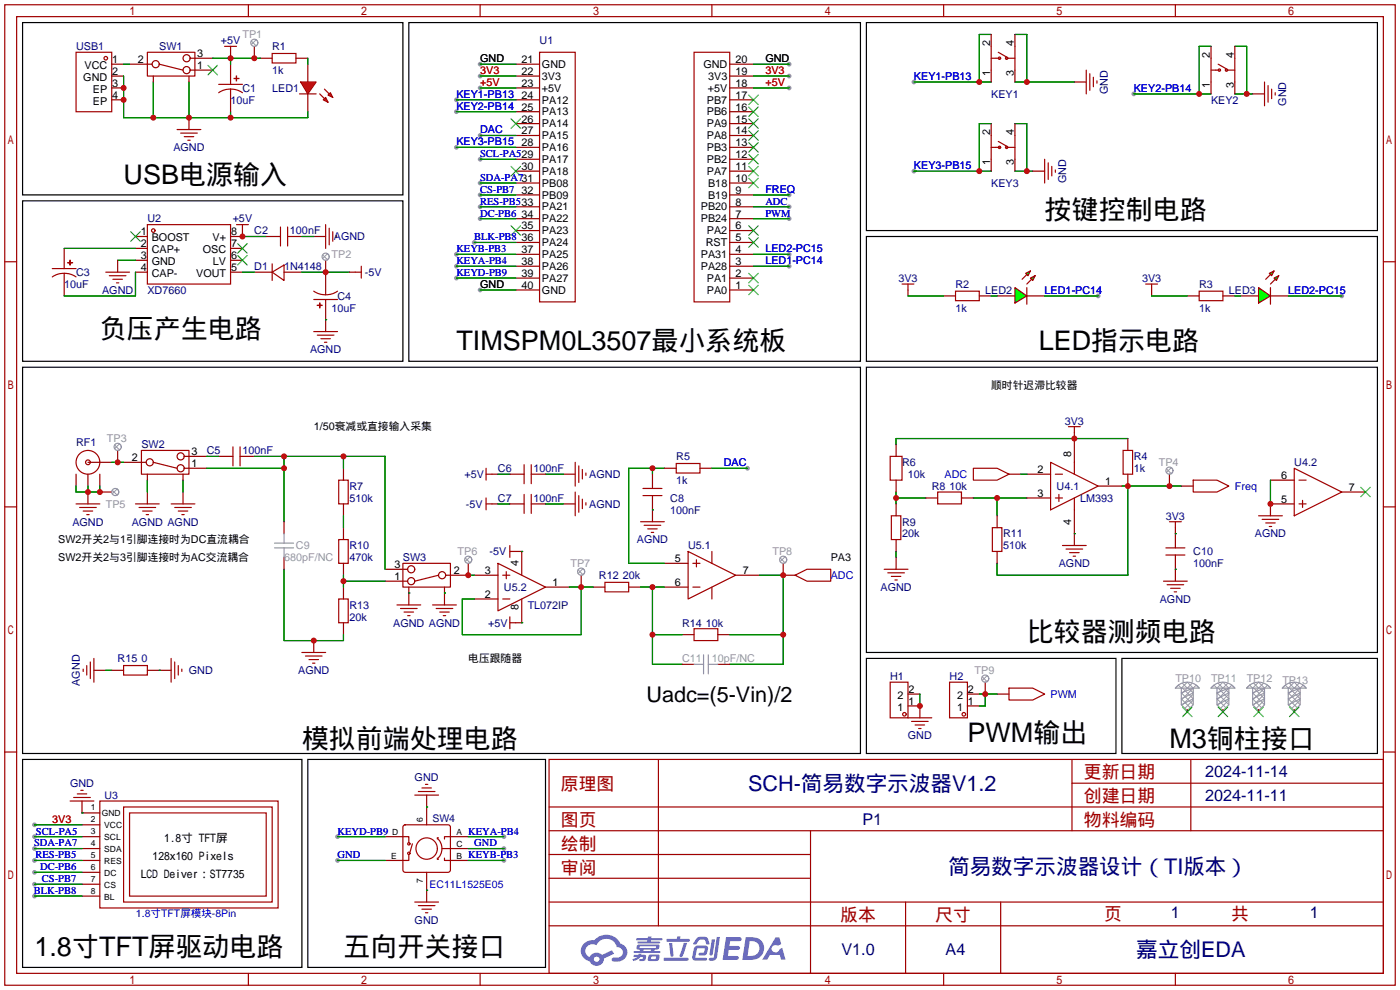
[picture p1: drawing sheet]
<svg xmlns="http://www.w3.org/2000/svg" width="299mm" height="212mm" viewBox="0 0 299 212" stroke-linecap="round" stroke-linejoin="round" font-family="sans-serif">
<g fill="#999">
<circle cx="7.4" cy="176.3" r=".51"/>
<circle cx="7.4" cy="178.8" r=".51"/>
<circle cx="7.4" cy="181.4" r=".51"/>
<circle cx="7.4" cy="183.9" r=".51"/>
<circle cx="7.4" cy="186.4" r=".51"/>
<circle cx="7.4" cy="189" r=".51"/>
<circle cx="7.4" cy="191.5" r=".51"/>
<circle cx="242.3" cy="20.1" r=".51"/>
<circle cx="72.1" cy="183.9" r=".51"/>
<circle cx="107.7" cy="181.4" r=".51"/>
<circle cx="107.7" cy="183.9" r=".51"/>
<circle cx="107.7" cy="178.8" r=".51"/>
<circle cx="72.1" cy="178.8" r=".51"/>
<circle cx="195.3" cy="36.6" r=".51"/>
<circle cx="195.3" cy="17.5" r=".51"/>
<circle cx="234.7" cy="63.2" r=".51"/>
<circle cx="286.8" cy="63.2" r=".51"/>
<circle cx="168.7" cy="13.7" r=".51"/>
<circle cx="102.6" cy="62" r=".51"/>
<circle cx="102.6" cy="13.7" r=".51"/>
<circle cx="168.7" cy="16.3" r=".51"/>
<circle cx="102.6" cy="16.3" r=".51"/>
<circle cx="102.6" cy="18.8" r=".51"/>
<circle cx="168.7" cy="18.8" r=".51"/>
<circle cx="102.6" cy="29" r=".51"/>
<circle cx="168.7" cy="46.7" r=".51"/>
<circle cx="168.7" cy="44.2" r=".51"/>
<circle cx="97.5" cy="31.5" r=".51"/>
<circle cx="101.3" cy="51.8" r=".51"/>
<circle cx="102.6" cy="46.7" r=".51"/>
<circle cx="102.6" cy="44.2" r=".51"/>
<circle cx="97.5" cy="23.9" r=".51"/>
<circle cx="97.5" cy="21.3" r=".51"/>
<circle cx="97.5" cy="56.9" r=".51"/>
<circle cx="97.5" cy="54.4" r=".51"/>
<circle cx="97.5" cy="59.4" r=".51"/>
<circle cx="168.7" cy="41.7" r=".51"/>
<circle cx="168.7" cy="54.4" r=".51"/>
<circle cx="168.7" cy="56.9" r=".51"/>
<circle cx="159.8" cy="100.1" r=".51"/>
<circle cx="102.6" cy="39.1" r=".51"/>
<circle cx="102.6" cy="34" r=".51"/>
<circle cx="102.6" cy="41.7" r=".51"/>
</g>
<g fill="none" stroke="#a10000" stroke-width=".25">
<path d="M1 1h297.2v209.6h-297.2zM3.6 3.6h292.1v204.4h-292.1zM53.1 1v2.6M102.6 1v2.6M152.1 1v2.6M201.7 1v2.6M251.2 1v2.6M1 55.9h2.6M295.7 55.9h2.5M1 108.3h2.6M295.7 108.3h2.5M1 160.7h2.6"/>
<path d="M117.3 162.3h178.4v45.7h-178.4zM117.3 177.5h178.4M117.3 172.5h178.4M140.7 162.3v35.6M173.2 177.5v30.5M229.1 162.3v15.2M229.1 167.4h66.6M254.5 162.3v15.2M295.7 160.7h2.5M117.3 182.6h55.9M117.3 197.9h178.4M117.3 192.8h178.4"/>
<path d="M117.3 187.7h55.9M193.5 192.8v15.2M213.9 192.8v15.2M53.1 208v2.6M102.6 208v2.6M152.1 208v2.6M201.7 208v2.6M251.2 208v2.6"/>
</g>
<g fill="#5487ff">
<path d="M155.2 200.3h2.6a.48 .48 0 0 1 .7 .4 .48 .48 0 0 1-.6 .4h-1.8l-.2 1.1h1.9a.43 .43 0 0 1 .4 .4 .43 .43 0 0 1-.5 .4h-1.9l-.2 1.3h1.7a.45 .45 0 0 1 .5 .2 .45 .45 0 0 1-.1 .6h-3.3z"/>
<path d="M165.7 200.3h.9l.4 1.5-.8 .3a.84 .84 0 0 0-1.2 .3 .84 .84 0 0 0 .4 1.1 .84 .84 0 0 0 1.1-.4l.1-.2 .6-.3 .7 2.5h-1l-.2-1h-2.1l-.6 1h-1.1z"/>
<path d="M152.1 200.8h.7l-.5 3.1a.36 .36 0 0 1-.3 .3 .36 .36 0 0 1-.4-.3z"/>
<path d="M153.2 200.2h.7l-.6 4.3a1.13 1.13 0 0 1-1.8 .6l.2-.4h.7l.2-.2z"/>
<path d="M148.9 200.6l.6-.4h1a.77 .77 0 0 1 .9 .5l.3 1-.2 .2h-.5l-.3-.9-.2-.2-1 .1-.7 1-.6-.1-.1-.2z"/>
<path d="M148.4 202.4l.6-.3h1.7a.81 .81 0 0 1 .7 .5 .81 .81 0 0 1-.2 .8 .81 .81 0 0 1-.9 .8h-.7a.32 .32 0 0 1-.3-.3 .32 .32 0 0 1 .4-.3h.7l.2-.9-1.6 .1-.4 1.8 2.2 .1a.32 .32 0 0 1 .3 .4 .32 .32 0 0 1-.4 .2h-2.2l-.5-.3-.1-.5z"/>
<path d="M141.9 204.7h5a.33 .33 0 0 1 .3 .3 .33 .33 0 0 1-.3 .3h-4.9l-.2-.1z"/>
<path d="M146.1 201.5h.8l-.7 2a.98 .98 0 0 1-.7 1.1l-.3-.3z"/>
<path d="M143 201.6h.7l.3 2.5a.34 .34 0 0 1-.3 .4 .34 .34 0 0 1-.4-.3z"/>
<path d="M142.5 200.7h2.1l.3-.6h.6l-.1 .6h1.7a.32 .32 0 0 1 .4 .3 .32 .32 0 0 1-.4 .3h-4.5l-.2-.2z"/>
<path d="M135.5 204.1h.9l.1-.3h.6v.3h.8a.82 .82 0 0 1-.5 1.3h-.8v-.4l.7-.1 .1-.3a.68 .68 0 0 0-1 .4l-1.1 .4-.1-.4 .9-.5h-.7z"/>
<path d="M136 200.5h2.4l.1-.3h.7v.3h2.2l.2 .3-.2 .2h-2.3v.2h1.8l.2 .3-.2 .1h-4.5l-.1-.4h2l.1-.2h-2.3l-.1-.2z"/>
<path d="M159.4 200.3l-.8 4.9h1.7a2.5 2.5 0 0 0 3-2.5 2.5 2.5 0 0 0-3.1-2.4zM160.3 201.1a1.61 1.61 0 0 1 2 1.5 1.61 1.61 0 0 1-1.8 1.7h-.7z"/>
<path d="M136.2 202a.55 .55 0 0 0-.2 .8 .55 .55 0 0 0 .7 .2l.1 .3h-1.3v.3l5.4 .1 .3-.2-.2-.2h-1.2l.2-.3a.7 .7 0 0 0 .8-.3 .7 .7 0 0 0 0-.8l-4.2-.1zM136.8 202.3l3.3-.1 .1 .1-.2 .3h-3.2zM137.5 203h1.7l-.2 .3h-1.4z"/>
<path d="M138.6 204.2a1.05 1.05 0 0 0 0 1.2 2.91 2.91 0 0 0 2.2-.2 .98 .98 0 0 0 0-1.2h-1.6zM139.2 204.5l.9-.1 .1 .4-.2 .2-.8-.1z"/>
<path d="M124.9 201.6a2.23 2.23 0 0 0-.7 2.3 2.23 2.23 0 0 0 1.8 1.6 1.58 1.58 0 0 0 1.8 .9 1.58 1.58 0 0 0 1.3-1.5l2.2-1.1-.5-.7-2.1 1a1.65 1.65 0 0 0-2.7 .4 1.45 1.45 0 0 1-.8-1.9 1.45 1.45 0 0 1 2-.7l.3 .1a2.3 2.3 0 0 1 2.3-1.3 2.3 2.3 0 0 1 2 1.7 1.12 1.12 0 0 1 1.3 1 1.12 1.12 0 0 1-1.1 1.2h-.7a.45 .45 0 0 0-.6 .4 .45 .45 0 0 0 .5 .5 2.21 2.21 0 0 0 2.2-.5 2.21 2.21 0 0 0 .5-2.3 2.13 2.13 0 0 0-1.3-1.1 3.3 3.3 0 0 0-5.6-.7l-1.1 .1zM127 205a.57 .57 0 0 1 1.1 0 .57 .57 0 0 1-1.1 0z"/>
</g>
<g fill="none" stroke="#a10000" stroke-width=".25">
<path d="M48 9.9h2.5M49.3 9.9v1.3M58.2 11.4h5v2.1h-5zM232.2 15v5.1M232.9 15.7v3.6M233.7 16.5v2M234.4 17.3v.5M270.3 17.5v5.1M271 18.3v3.5M271.8 19.1v2M272.5 19.8v.5M64 20.1h3.6"/>
<path d="M223.3 34v5.1M224 34.8v3.6M224.8 35.6v2M225.6 36.3v.5M16.3 107.7h5M17 108.5h3.6M17.8 109.2h2M18.5 110h.5M29 107.7h5M29.7 108.5h3.6M30.5 109.2h2M31.2 110h.5"/>
<path d="M36.6 107.7h5.1M37.3 108.5h3.6M38.1 109.2h2M38.9 110h.5M72.4 115.3h2v5.1h-2zM72.4 102.6h2v5.1h-2zM64.5 139.4h5.1M72.4 128h2v5.1h-2zM65.3 140.2h3.5M66 141h2.1M66.8 141.7h.5M21.3 171.2h38.1v22.9h-38.1z"/>
<path d="M26.4 172.5h31.8v20.3h-31.8zM27.7 173.7h29.2v17.8h-29.2z"/>
<circle cx="18.8" cy="98.8" r="2.54"/>
<circle cx="18.8" cy="98.8" r=".51"/>
</g>
<g fill="none" stroke="#870000" stroke-width=".25">
<path d="M49.3 11.2v1.2M55.6 12.4h2.6M63.2 12.4h2.6M65.8 13.7v3.8M229.6 17.5h2.6M65.8 20.1v3.8M220.7 36.6h2.6M267.7 20.1h2.6M18.8 98.8h5.1M16.3 101.3v2.6M18.8 101.3v2.6M18.8 105.2v2.5"/>
<path d="M21.3 101.3v2.6M31.5 105.2v2.5M39.1 105.2v2.5M73.4 100.1v2.5M73.4 107.7v2.5M73.4 112.8v2.5M67.1 136.9v2.5M73.4 120.4v2.5M73.4 125.5v2.5M73.4 133.1v2.5M17.5 173.7h3.8M17.5 176.3h3.8"/>
<path d="M17.5 178.8h3.8M17.5 181.4h3.8M17.5 183.9h3.8M17.5 186.4h3.8M17.5 189h3.8M17.5 191.5h3.8"/>
</g>
<path d="M4.8 162.3h59.7v44.5h-59.7zM65.8 162.3h50.8v44.5h-50.8z" fill="none" stroke="#000" stroke-width=".25"/>
<g fill="none" stroke="#008700" stroke-width=".25">
<path d="M216.9 17.5h12.7M216.9 7.4h2.6v10.1M258.8 9.9h-2.5v10.2M263.9 9.9h2.5v10.2M216.9 26.4h2.6v10.2M216.9 36.6h3.8M242.3 20.1h16.5M263.9 20.1h3.8M16.3 103.9v1.3h5v-1.3M18.8 103.9v1.3M31.5 102.6v2.6M39.1 102.6v2.6"/>
<path d="M73.4 110.2v2.6M60.7 121.7v15.2h12.7v-1.3M7.4 176.3h10.1M7.4 178.8h10.1M7.4 181.4h10.1M7.4 183.9h10.1M7.4 186.4h10.1M7.4 189h10.1M7.4 191.5h10.1"/>
</g>
<g fill="#f00" stroke="#a10000" stroke-width=".25">
<path d="M64.3 17.5h3.3l-1.8 2.6z"/>
<path d="M70.1 20.3l.5-.5 .5 1z"/>
<path d="M69.1 21.3l.5-.5 .5 1z"/>
</g>
<g fill="none" stroke="#a10000" stroke-width=".25">
<path d="M69.3 19.1l1.1 1M68.3 20.1l1 1M219.5 61.5v3.5M202.9 145.8h3.9v7.6h-3.9z"/>
<circle cx="206" cy="152.7" r=".38"/>
</g>
<path d="M65.8 12.4v1.3" fill="none" stroke="#008700" stroke-width=".25"/>
<path d="M213.1 63.2h3.8M219.5 63.2h3.8M206.8 150.9h2.5M206.8 148.3h2.5" fill="none" stroke="#870000" stroke-width=".25"/>
<g fill="#0f0" stroke="#a10000" stroke-width=".25">
<path d="M216.9 61.5l2.6 1.7-2.6 1.6z"/>
<path d="M219.2 58.4l1-.5-.5 1z"/>
<path d="M220.2 59.4l1-.5-.5 1z"/>
</g>
<g fill="none" stroke="#a10000" stroke-width=".25">
<path d="M16.3 11.2h7.6v12.7h-7.6zM31.5 11.2h10.2v5.1h-10.2zM34 13.7l5.1 1.3M46.7 19.8a4.6 4.6 0 0 1 5.1 0M46.7 18h5.1M50 16.8h1.1zM50.5 16.3v1zM37.8 27.7h5.1M38.6 28.4h3.6M39.4 29.2h2M40.1 30h.5M11.2 59.2a4.6 4.6 0 0 1 5.1 0"/>
<path d="M11.2 57.4h5.1M14.5 56.1l1 .1zM15 55.6v1zM22.6 58.2h5.1M23.4 58.9h3.5M24.1 59.7h2.1M31.5 48h17.8v12.7h-17.8zM50.5 48h2.6M51.8 48v1.3M58.2 58.2l2.5-1.6v3.3zM58.2 56.4v3.5M59.9 48.5v4.1"/>
<path d="M61.5 48.5v4.1M69.6 48v5.1M70.4 48.8v3.5M71.1 49.5v2.1M71.9 50.3v.5M75.9 58.2h1.3M77.2 56.9v2.5M219.5 58.7l-1.1 1M220.5 59.7l-1 1M24.9 60.5h.5M67.1 62.2a4.6 4.6 0 0 0 5 0M67.1 64h5"/>
<path d="M67.1 70.9h5M67.8 65.3h1zM67.8 71.6h3.6M68.3 64.8l.1 1zM68.6 72.4h2M69.3 73.2h.5M204.2 62.2h5.1v2.1h-5.1zM271.5 61.5v3.5M30.2 96.3h10.2v5h-10.2zM32.8 98.8l5 1.3M49.8 95.5v4.1M51.3 95.5v4.1"/>
<path d="M112 99.3v4.1M113.5 99.3v4.1M122.9 98.8v5.1M123.7 99.6v3.5M224.5 98.8l10.2 5.1-10.2 5.1zM229.6 98.8v2.5M240 96.3h2.1v5h-2.1zM103.9 101.3h1.3M103.9 107.7h1.3M103.9 100.1v2.5M103.9 106.4v2.6M109 116.6v2.5"/>
<path d="M109 117.9h1.2M112 105.7v4M113.5 105.7v4M122.9 105.2v5M123.7 105.9v3.6M124.5 100.3v2.1M124.5 106.7v2M125.2 101.1v.5M125.2 107.4v.5M147.1 117.9l10.1 5-10.1 5.1zM148.8 119.6v1.6M152.1 117.9v2.5"/>
<path d="M200.4 105.2h5.1v2.5h-5.1zM208 100.1h5.1l2.5 1.2-2.5 1.3h-5.1zM225.6 101.3h1.5M225.6 106.4h1.5M226.3 105.7v1.5M227.1 116.6h5.1M227.8 117.3h3.6M228.6 118.1h2M229.4 118.9h.5M229.6 106.4v2.6M249.2 117.1h4M249.2 118.6h4"/>
<path d="M255 102.6h5.1l2.5 1.3-2.5 1.3h-5.1zM276.6 100.1l10.2 5.1-10.2 5zM277.6 102.6h1.5M277.6 107.7h1.5M278.4 106.9v1.6M106.4 120.4l10.2 5.1-10.2 5.1zM107.4 128h1.6M107.4 122.9h1.6M108.2 122.2v1.5M109 131.8v2.6M109 133.1h1.2M129.3 124.5h5.1v2h-5.1z"/>
<path d="M148.1 125.5h1.5M148.1 120.4h1.5M148.3 134.4h5.1v2.5h-5.1zM152.1 125.5v2.5M169.9 122.9l2.6-1.2h5v2.5h-5zM189 121.7h5.1M189.7 122.4h3.6M190.5 123.2h2M191.3 124h.5M248.7 124.2h5M249.4 125h3.6M250.2 125.7h2"/>
<path d="M251 126.5h.5M215.6 147.1h5.1l2.6 1.2-2.6 1.3h-5.1zM86.1 178.8h1.3v1.3M86.2 176.5l.4-.2h9.4l.3 .5-.1 9.4-.4 .2h-9.4l-.3-.5zM93.6 179.3a2.98 2.98 0 0 1 0 4.1M93.7 179.1h-.2v.2M96.3 178.8h-1.3v.5M87.4 182.6v1.3h-1.3M88.1 180.3l-.5 1.8M93.5 183.4v.2h.2M94.5 181.4h1.8M95 183.4v.5h1.3"/>
<circle cx="22.6" cy="12.4" r=".38"/>
<circle cx="32.8" cy="49.3" r=".38"/>
<circle cx="87.4" cy="180.3" r=".25"/>
<circle cx="87.4" cy="182.4" r=".25"/>
<circle cx="91.2" cy="181.4" r="2.29"/>
</g>
<g fill="none" stroke="#870000" stroke-width=".25">
<path d="M23.9 13.7h2.5M23.9 16.3h2.5M23.9 18.8h2.5M27.7 13.7h4.8M32.8 16.3v1.2M40.4 16.3v1.2M40.6 15h4.9M40.6 12.4h4.9M49.3 13.7v4.3M49.3 19.1v4.8M23.9 21.3h2.5M40.4 25.1v2.6"/>
<path d="M13.7 53.1v4.3M13.7 58.4v4.8M25.1 55.6v2.6M29 50.5h2.5M29 53.1h2.5M29 55.6h2.5M29 58.2h2.5M49.3 53.1h2.5M49.3 55.6h2.5M49.3 58.2h2.5M51.8 49.3v1.2h-2.5M54.4 58.2h3.8"/>
<path d="M56.9 50.5h3M60.7 58.2h3.8M61.5 50.5h3M67.1 50.5h2.5M69.6 58.2v4.8M74.7 58.2h1.2M69.6 64v6.9M201.7 63.2h2.5M209.3 63.2h2.5M265.2 63.2h3.8M271.5 63.2h3.8M26.4 98.8h4.8"/>
<path d="M39.4 97.5h4.8M46.7 97.5h3.1M51.3 97.5h3.1M229.6 93.7v5.1M241 93.7v2.6M31.5 101.3v1.3M39.1 101.3v1.3M39.4 100.1h4.8M105.2 101.3h1.2M105.2 107.7h1.2M109 101.3h3M109 107.7h3"/>
<path d="M110.2 117.9h1.3v5M113.5 101.3h3.1M113.5 107.7h3.1M120.4 101.3h2.5M120.4 107.7h2.5M191.5 119.1v2.6M197.9 106.4h2.5M205.5 106.4h2.5M215.6 101.3h2.6M219.5 106.4h5M219.5 101.3h5M229.6 109v7.6"/>
<path d="M234.7 103.9h5.1M241 101.3v2.6M251.2 114v3.1M251.2 118.6v5.6M252.5 103.9h2.5M271.5 107.7h5.1M271.5 102.6h5.1M286.8 105.2h5M101.3 128h5.1M101.3 122.9h5.1M111.5 128v5.1h-1.3M116.6 125.5h5.1"/>
<path d="M126.7 125.5h2.6M134.4 125.5h2.5M142 125.5h5.1M142 120.4h5.1M145.8 135.6h2.5M153.4 135.6h2.6M157.2 122.9h5.1M167.4 122.9h2.5M213.1 148.3h2.5M82.3 178.8h3.8M91.2 172.5v3.8M96.3 178.8h3.8"/>
<path d="M82.3 183.9h3.8M91.2 186.4v3.8M96.3 183.9h3.8M96.3 181.4h3.8"/>
<circle cx="33.3" cy="13.7" r=".76"/>
<circle cx="39.9" cy="12.4" r=".76"/>
<circle cx="39.9" cy="15" r=".76"/>
<circle cx="32" cy="98.8" r=".76"/>
<circle cx="38.6" cy="97.5" r=".76"/>
<circle cx="38.6" cy="100.1" r=".76"/>
</g>
<g fill="none" stroke="#008700" stroke-width=".25">
<path d="M26.4 16.3v8.8h39.4v-1.2M26.4 13.7h1.3M32.8 17.5v7.6M40.4 17.5v7.6M45.5 12.4h10.1M49.3 12.4v1.3M49.3 23.9v1.2M13.7 53.1h15.3M25.1 55.6h3.9M29 58.2v5h-15.3M51.8 58.2h2.6M51.8 50.5h5.1"/>
<path d="M64.5 58.2h10.2M64.5 50.5h2.6M69.6 68.3h.1M211.8 63.2h1.3M44.2 97.5h2.5M241 93.7h-49.5v1.3M106.4 101.3h2.6M106.4 107.7h2.6M111.5 117.9h.1M116.6 101.3h3.8M116.6 107.7h3.8M191.5 106.4h6.4"/>
<path d="M191.5 105.2v2.5M191.5 117.9v1.2M208 106.4h11.5M213.1 106.4v3.8M218.2 101.3h1.3M229.6 114h.1M239.8 103.9h12.7M241 103.9v19h-27.9v-2.5M271.5 102.6v5.1M111.5 133.1h.1M136.9 125.5h5.1M139.4 125.5v16.5h6.4"/>
<path d="M139.4 135.6h6.4M156 135.6h11.4M162.3 122.9h5.1v19.1h-11.4M251.2 121.7h.1M209.3 148.3h3.8M210.6 148.3v2.6h-1.3M72.1 178.8h10.2M100.1 178.8h7.6M72.1 183.9h10.2M100.1 183.9h7.6M100.1 181.4h7.6"/>
</g>
<path d="M4.8 4.8h81.3v36.9h-81.3zM87.4 4.8h96.5v72.4h-96.5zM185.2 4.8h109.2v44.5h-109.2zM4.8 42.9h81.3v34.3h-81.3zM4.8 78.5h179.1v82.5h-179.1zM185.2 78.5h109.2v60.9h-109.2zM185.2 140.7h53.3v20.3h-53.3zM239.8 140.7h54.6v20.3h-54.6z" fill="none" stroke="#000" stroke-width=".25"/>
<path d="M44.4 14l2.1 2M46.5 14l-2.1 2M27.9 49.5l2.1 2.1M30 49.5l-2.1 2.1M50.8 54.6l2 2M50.8 52.1l2 2M52.8 54.6l-2 2M52.8 52.1l-2 2M290.8 104.1l2.1 2.1M292.9 104.1l-2.1 2.1" fill="none" stroke="#3c3" stroke-width=".25"/>
<g fill="#0f0" stroke="#a10000" stroke-width=".25">
<path d="M269 61.5l2.5 1.7-2.5 1.6z"/>
<path d="M271.3 58.4l1-.5-.5 1z"/>
<path d="M272.3 59.4l1-.5-.5 1z"/>
</g>
<g fill="none" stroke="#a10000" stroke-width=".25">
<path d="M115.3 11.2h7.6v53.3h-7.6zM148.3 11.2h7.7v53.3h-7.7zM211.8 9.9v5.1M211.8 12.4h1.8M213.4 11.2l1.7 1M215.1 12.4h1.8M216.9 9.9v5.1M258.8 12.4v5.1M258.8 15h1.8M260.3 13.7l1.8 1M262.1 15h1.8M263.9 12.4v5.1"/>
<path d="M211.8 29v5M211.8 31.5h1.8M213.4 30.2l1.7 1M215.1 31.5h1.8M216.9 29v5M271.5 58.7l-1 1M272.5 59.7l-1 1M192.8 60.7h2.5M194.1 60.7v1.3M244.9 60.7h2.5M246.1 60.7v1.3M256.3 62.2h5.1v2.1h-5.1z"/>
<path d="M144.5 99.1h5.1v2h-5.1zM190.2 97.5h2.6v5.1h-2.6zM228.3 91.2h2.6M229.6 91.2v1.3M136.9 111.5h5.1M137.4 104.4h4.1M137.4 105.9h4.1M137.7 112.3h3.5M138.4 113h2.1M139.2 113.8h.5M190.5 110.2h2v5.1h-2zM212.1 112.8h2v5.1h-2z"/>
<path d="M249.9 111.5h2.6M251.2 111.5v1.3M269 110.2h5.1M269.7 111h3.6M270.5 111.8h2M271.3 112.5h.5M84.8 129.3h5.1M85.6 130h3.6M86.1 120.4h10.2v5.1h-10.2zM86.4 130.8h2M87.1 131.6h.5M92.5 129.3h5"/>
<path d="M93.2 130h3.6M93.7 122.9l-5.1 1.3M94 130.8h2M94.7 131.6h.5M17.8 143v.5M18.5 142.2v2.1M19.3 141.5v3.5M20.1 140.7v5.1M26.4 142.2h5.1v2.1h-5.1zM36.6 140.7v5.1M37.3 141.5v3.5M38.1 142.2v2.1"/>
<path d="M38.9 143v.5M190.2 145.8h3.9v7.6h-3.9zM194.1 153.4h5M194.8 154.2h3.6M195.6 154.9h2M196.3 155.7h.5M15 171.2h5.1M15.7 170.4h3.6M16.5 169.7h2M17.3 168.9h.5M88.6 169.9h5.1M89.4 169.2h3.6"/>
<path d="M90.2 168.4h2M90.9 167.6h.5M88.6 192.8h5.1M89.4 193.5h3.6M90.2 194.3h2M90.9 195.1h.5"/>
<circle cx="213.6" cy="12.4" r=".25"/>
<circle cx="215.1" cy="12.4" r=".25"/>
<circle cx="260.6" cy="15" r=".25"/>
<circle cx="262.1" cy="15" r=".25"/>
<circle cx="213.6" cy="31.5" r=".25"/>
<circle cx="215.1" cy="31.5" r=".25"/>
<circle cx="193.3" cy="152.7" r=".38"/>
</g>
<g fill="none" stroke="#870000" stroke-width=".25">
<path d="M54.4 9.9v2.5M110.2 18.8h5.1M110.2 16.3h5.1M110.2 13.7h5.1M156 18.8h5M156 16.3h5M156 13.7h5M211.8 7.4v2.5M211.8 15v2.5M216.9 7.4v2.5M216.9 15v2.5M258.8 9.9v2.5"/>
<path d="M258.8 17.5v2.6M263.9 9.9v2.5M263.9 17.5v2.6M110.2 39.1h5.1M110.2 36.6h5.1M110.2 34h5.1M110.2 31.5h5.1M110.2 29h5.1M110.2 26.4h5.1M110.2 23.9h5.1M110.2 21.3h5.1M156 39.1h5"/>
<path d="M156 36.6h5M156 34h5M156 31.5h5M156 29h5M156 26.4h5M156 23.9h5M156 21.3h5M211.8 26.4v2.6M211.8 34v2.6M216.9 26.4v2.6M216.9 34v2.6M69.6 55.6v2.6"/>
<path d="M110.2 59.4h5.1M110.2 56.9h5.1M110.2 54.4h5.1M110.2 51.8h5.1M110.2 49.3h5.1M110.2 46.7h5.1M110.2 44.2h5.1M110.2 41.7h5.1M156 59.4h5M156 56.9h5M156 54.4h5M156 51.8h5"/>
<path d="M156 49.3h5M156 46.7h5M156 44.2h5M156 41.7h5M110.2 62h5.1M156 62h5M194.1 62v1.2M246.1 62v1.2M253.7 63.2h2.6M261.4 63.2h2.5M25.1 96.3v2.5M191.5 95v2.5"/>
<path d="M229.6 92.5v1.2M21.3 105.2h2.6M60.7 111.5v2.5M60.7 119.1v2.6M139.4 101.3v3.1M139.4 105.9v5.6M142 100.1h2.5M149.6 100.1h2.5M191.5 102.6v2.6M191.5 107.7v2.5M191.5 115.3v2.6M213.1 110.2v2.6"/>
<path d="M213.1 117.9v2.5M249.9 101.3v2.6M251.2 112.8v1.2M271.5 107.7v2.5M82.3 124.2h4.8M82.3 121.7h4.8M87.4 125.5v3.8M95 125.5v3.8M100.1 120.4v2.5h-4.9M124.2 122.9v2.6M167.4 120.4v2.5M20.1 143.3h2.5"/>
<path d="M23.9 143.3h2.5M31.5 143.3h5.1M145.8 142h2.5M153.4 142h2.6M194.1 150.9h2.5v2.5M194.1 148.3h2.5M210.6 145.8v2.5M253.7 151.6v.5M261.4 151.6v.5M269 151.6v.5M276.6 151.6v.5M17.5 171.2v2.5"/>
<path d="M91.2 169.9v2.6M91.2 190.2v2.6"/>
<circle cx="87.9" cy="121.7" r=".76"/>
<circle cx="87.9" cy="124.2" r=".76"/>
<circle cx="94.5" cy="122.9" r=".76"/>
</g>
<g fill="none" stroke="#008700" stroke-width=".25">
<path d="M102.6 13.7h7.6M102.6 16.3h7.6M102.6 18.8h7.6M161 13.7h7.7M161 16.3h7.7M161 18.8h7.7M195.3 17.5h16.5M211.8 7.4h-2.5v10.1M97.5 31.5h12.7M97.5 23.9h12.7M97.5 21.3h12.7M102.6 29h7.6"/>
<path d="M102.6 39.1h7.6M102.6 34h7.6M195.3 36.6h16.5M211.8 26.4h-2.5v10.2M97.5 56.9h12.7M97.5 54.4h12.7M97.5 59.4h12.7M101.3 51.8h8.9M102.6 46.7h7.6M102.6 44.2h7.6M102.6 41.7h7.6M161 46.7h7.7"/>
<path d="M161 44.2h7.7M161 56.9h7.7M161 54.4h7.7M161 41.7h7.7M102.6 62h7.6M194.1 63.2h7.6M223.3 63.2h11.4M246.1 63.2h7.6M263.9 63.2h1.3M275.3 63.2h11.5M23.9 98.8h2.5M54.4 97.5h27.9v24.2"/>
<path d="M60.7 97.5v14M73.4 97.5v2.6M44.2 100.1h16.5M139.4 109h.1M139.4 100.1v1.2M142 100.1h-7.6v20.3h7.6M152.1 100.1h7.7M251.2 114h.1M73.4 122.9v2.6M73.4 124.2h8.9M87.4 126.7h.1M95 126.7h.1"/>
<path d="M100.1 122.9h1.2M121.7 125.5h5M124.2 125.5v10.1h-25.4v-7.6h2.5M22.6 143.3h1.3M34 143.3h.1M196.6 148.3v2.6M17.5 173.7h.1M91.2 172.5h.1M91.2 190.2h.1"/>
</g>
<path d="M185.2 50.5h109.2v26.7h-109.2z" fill="none" stroke="#000" stroke-width=".25"/>
<g fill="none" stroke="#3c3" stroke-width=".25">
<path d="M109.2 35.6l2.1 2M109.2 25.4l2.1 2M111.3 35.6l-2.1 2M111.3 25.4l-2.1 2M160 20.3l2.1 2.1M160 22.9l2.1 2M160 25.4l2.1 2M160 27.9l2.1 2.1M160 30.5l2.1 2M160 33l2.1 2.1M160 35.6l2.1 2M160 38.1l2.1 2"/>
<path d="M162.1 20.3l-2.1 2.1M162.1 22.9l-2.1 2M162.1 25.4l-2.1 2M162.1 27.9l-2.1 2.1M162.1 30.5l-2.1 2M162.1 33l-2.1 2.1M162.1 35.6l-2.1 2M162.1 38.1l-2.1 2M109.2 48.3l2.1 2M111.3 48.3l-2.1 2M160 48.3l2.1 2M160 50.8l2.1 2"/>
<path d="M160 58.4l2.1 2.1M162.1 48.3l-2.1 2M162.1 50.8l-2.1 2M162.1 58.4l-2.1 2.1M160 61l2.1 2M162.1 61l-2.1 2M252.7 151.1l2.1 2.1M254.8 151.1l-2.1 2.1M260.3 151.1l2.1 2.1M262.4 151.1l-2.1 2.1M268 151.1l2 2.1M270 151.1l-2 2.1"/>
<path d="M275.6 151.1l2 2.1M277.6 151.1l-2 2.1"/>
</g>
<g fill="none" stroke="#999" stroke-width=".21">
<path d="M53.7 8.7l1.1 1.1M54.7 8.5l.3 .3M54.8 8.5l-1.1 1M55 9.5l-.3 .3M68.9 54.5l1.1 1M69.9 54.2l.4 .3M70 54.2l-1.1 1.1M70.3 55.2l-.4 .4M24.5 95.1l1 1.1M25.5 94.8l.3 .4M25.5 94.9l-1 1M25.8 95.8l-.3 .4"/>
<path d="M250.3 99.9l.3 .4M250.3 99.9l-1 1.1M24 104.8l1 1M25 104.5l.3 .3M25 104.5l-1 1.1M25.3 105.5l-.3 .3M99.4 119.2l1.1 1.1M100.4 118.9l.4 .4M100.5 119l-1.1 1M100.8 120l-.4 .3M166.7 119.2l1.1 1.1M167.7 118.9l.4 .4"/>
<path d="M167.8 119l-1.1 1M168.1 120l-.4 .3M249.3 100.2l1 1M250.6 100.9l-.3 .4M123.6 121.8l1 1M124.5 121.5l.4 .3M124.6 121.5l-1 1.1M124.9 122.5l-.4 .4M209.9 144.6l1.1 1.1M210.9 144.3l.4 .4M211 144.4l-1.1 1M211.3 145.4l-.4 .3"/>
<path d="M251.2 147.1l.6-.7 .7 .7 1.2-1.3 1.3 1.3M252.5 149.4l1.9 1.9M252.5 148.1l2.5 2.5M252.7 146l1 1.1M252.7 147.1l2.3 2.3M254 147.1l1 1M254.8 146l-2.3 2.3M255 148.3l-2.4 2.4M255 149.6l-1.8 1.8M256.3 147.1l-.6-.7-3.2 3.2M258.8 147.1l.7-.7 .6 .7 1.3-1.3 1.2 1.3M260.1 149.4l1.9 1.9"/>
<path d="M260.1 148.1l2.5 2.5M260.3 146l1.1 1.1M260.3 147.1l2.3 2.3M261.6 147.1l1 1M262.4 146l-2.3 2.3M262.6 148.3l-2.4 2.4M262.6 149.6l-1.7 1.8M263.9 147.1l-.6-.7-3.2 3.2M266.4 147.1l.7-.7 .6 .7 1.3-1.3 1.3 1.3M267.7 149.4l1.9 1.9M267.7 148.1l2.6 2.5M267.9 146l1.1 1.1"/>
<path d="M268 147.1l2.3 2.3M269.2 147.1l1.1 1M270.1 146l-2.4 2.3M270.3 148.3l-2.5 2.4M270.3 149.6l-1.8 1.8M271.5 147.1l-.6-.7-3.2 3.2M274.1 147.1l.6-.7 .6 .7 1.3-1.3 1.3 1.3M275.3 149.4l1.9 1.9M275.3 148.1l2.6 2.5M275.5 146l1.1 1.1M275.6 147.1l2.3 2.3M276.9 147.1l1 1"/>
<path d="M277.7 146l-2.4 2.3M277.9 148.3l-2.4 2.4M277.9 149.6l-1.8 1.8M279.1 147.1l-.6-.7-3.2 3.2"/>
</g>
<g fill="none" stroke="#999" stroke-width=".25">
<path d="M58.7 117.1h4M58.7 116.1h4M60.7 114v2.1M60.7 117.1v2M150.4 140v4M151.4 140v4M148.3 142h2.1M151.4 142h2M251.6 146.6a3.2 3.2 0 0 1 4.7 .5h-5.1zM252.5 147.1v3.5l1.2 1.3 1.3-1.3v-3.5l-2.5 1M255 148.1l-2.5 1.3M255 149.4l-2.5 1.2"/>
<path d="M259.3 146.6a3.2 3.2 0 0 1 4.6 .5h-5.1zM260.1 147.1v3.5l1.3 1.3 1.2-1.3v-3.5l-2.5 1M262.6 148.1l-2.5 1.3M262.6 149.4l-2.5 1.2M266.9 146.6a3.2 3.2 0 0 1 4.6 .5h-5.1zM267.7 147.1v3.5l1.3 1.3 1.3-1.3v-3.5l-2.6 1M270.3 148.1l-2.6 1.3M270.3 149.4l-2.6 1.2M274.5 146.6a3.2 3.2 0 0 1 4.6 .5h-5zM275.3 147.1v3.5l1.3 1.3 1.3-1.3v-3.5l-2.6 1M277.9 148.1l-2.6 1.3M277.9 149.4l-2.6 1.2"/>
<circle cx="54.4" cy="9.1" r=".76"/>
<circle cx="69.6" cy="54.9" r=".76"/>
<circle cx="25.1" cy="95.5" r=".76"/>
<circle cx="24.6" cy="105.2" r=".76"/>
<circle cx="100.1" cy="119.6" r=".76"/>
<circle cx="167.4" cy="119.6" r=".76"/>
<circle cx="249.9" cy="100.6" r=".76"/>
<circle cx="124.2" cy="122.2" r=".76"/>
<circle cx="210.6" cy="145" r=".76"/>
</g>
<g fill="#c00">
<circle cx="18.8" cy="105.2" r=".63"/>
<circle cx="21.3" cy="105.2" r=".63"/>
<circle cx="67.1" cy="136.9" r=".63"/>
<circle cx="219.5" cy="17.5" r=".63"/>
<circle cx="266.4" cy="20.1" r=".63"/>
<circle cx="256.3" cy="20.1" r=".63"/>
<circle cx="219.5" cy="36.6" r=".63"/>
<circle cx="241" cy="103.9" r=".63"/>
<circle cx="249.9" cy="103.9" r=".63"/>
<circle cx="213.1" cy="106.4" r=".63"/>
<circle cx="191.5" cy="106.4" r=".63"/>
<circle cx="229.6" cy="93.7" r=".63"/>
<circle cx="26.4" cy="18.8" r=".63"/>
<circle cx="26.4" cy="21.3" r=".63"/>
<circle cx="32.8" cy="25.1" r=".63"/>
<circle cx="40.4" cy="25.1" r=".63"/>
<circle cx="49.3" cy="25.1" r=".63"/>
<circle cx="49.3" cy="12.4" r=".63"/>
<circle cx="54.4" cy="12.4" r=".63"/>
<circle cx="139.4" cy="135.6" r=".63"/>
<circle cx="139.4" cy="125.5" r=".63"/>
<circle cx="167.4" cy="135.6" r=".63"/>
<circle cx="167.4" cy="122.9" r=".63"/>
<circle cx="271.5" cy="107.7" r=".63"/>
<circle cx="69.6" cy="58.2" r=".63"/>
<circle cx="51.8" cy="50.5" r=".63"/>
<circle cx="210.6" cy="148.3" r=".63"/>
<circle cx="209.3" cy="36.6" r=".63"/>
<circle cx="209.3" cy="17.5" r=".63"/>
<circle cx="25.1" cy="98.8" r=".63"/>
<circle cx="124.2" cy="125.5" r=".63"/>
<circle cx="100.1" cy="122.9" r=".63"/>
<circle cx="73.4" cy="97.5" r=".63"/>
<circle cx="60.7" cy="100.1" r=".63"/>
<circle cx="60.7" cy="97.5" r=".63"/>
<circle cx="139.4" cy="100.1" r=".63"/>
<circle cx="73.4" cy="124.2" r=".63"/>
<circle cx="196.6" cy="150.9" r=".63"/>
</g>
<g font-size="5.8">
<text x="26.4" y="39.2">USB电源输入</text>
<text x="223.3" y="46.9">按键控制电路</text>
<text x="21.3" y="72.3">负压产生电路</text>
<text x="97.5" y="74.8">TIMSPM0L3507最小系统板</text>
<text x="222" y="74.8">LED指示电路</text>
<text x="219.5" y="137">比较器测频电路</text>
<text x="64.5" y="159.9">模拟前端处理电路</text>
<text x="206.8" y="158.6">PWM输出</text>
<text x="249.9" y="159.9">M3铜柱接口</text>
<text x="7.4" y="204.3">1.8寸TFT屏驱动电路</text>
<text x="73.4" y="204.3">五向开关接口</text>
</g>
<text font-size="4.6" x="138.2" y="150">Uadc=(5-Vin)/2</text>
<g font-size="4.6" fill="#000080">
<text x="159.9" y="169">SCH-简易数字示波器V1.2</text>
<text x="202.6" y="186.8">简易数字示波器设计（TI版本）</text>
<text x="242.8" y="204.6">嘉立创EDA</text>
</g>
<g font-size="3.8" fill="#a00000">
<text x="231.6" y="166.4">更新日期</text>
<text x="119.9" y="168.9">原理图</text>
<text x="231.6" y="171.5">创建日期</text>
<text x="119.9" y="176.5">图页</text>
<text x="231.6" y="176.5">物料编码</text>
<text x="119.9" y="181.6">绘制</text>
<text x="119.9" y="186.7">审阅</text>
<text x="179.6" y="196.9">版本</text>
<text x="199.9" y="196.9">尺寸</text>
<text x="236" y="196.6">页</text>
<text x="263.1" y="196.6">共</text>
</g>
<g font-size="3.5" fill="#000080">
<text x="257.6" y="166.1">2024-11-14</text>
<text x="257.6" y="171.1">2024-11-11</text>
<text x="184.3" y="176.2">P1</text>
<text x="250.2" y="196.3">1</text>
<text x="280" y="196.3">1</text>
<text x="179.8" y="204.2">V1.0</text>
<text x="202.1" y="204.2">A4</text>
</g>
<g font-size="2.5">
<text x="35.1" y="180">1.8寸 TFT屏</text>
<text x="32.6" y="183.8">128x160 Pixels</text>
<text x="30.1" y="187.6">LCD Deiver：ST7735</text>
</g>
<g font-size="2.3" fill="#000080">
<text x="16.3" y="10.7">USB1</text>
<text x="34" y="10.7">SW1</text>
<text x="47.2" y="9.4">+5V</text>
<text x="58.2" y="10.7">R1</text>
<text x="115.3" y="9.4">U1</text>
<text x="58.2" y="15.8">1k</text>
<text x="49.3" y="22.1">10uF</text>
<text x="51.8" y="19.6">C1</text>
<text x="58.2" y="19.6">LED1</text>
<text x="211.8" y="20.9">KEY1</text>
<text x="236.8" y="20.1" transform="rotate(-90 236.8 20.1)">GND</text>
<text x="258.8" y="22.1">KEY2</text>
<text x="274.9" y="22.6" transform="rotate(-90 274.9 22.6)">GND</text>
<text x="37.1" y="32.3">AGND</text>
<text x="211.8" y="39.9">KEY3</text>
<text x="227.9" y="39.1" transform="rotate(-90 227.9 39.1)">GND</text>
<text x="31.5" y="47.5">U2</text>
<text x="49.7" y="47.5">+5V</text>
<text x="54.4" y="50.1">C2</text>
<text x="62" y="50.1">100nF</text>
<text x="71.3" y="51.4">AGND</text>
<text x="16.3" y="59">C3</text>
<text x="54.4" y="57.7">D1</text>
<text x="60.7" y="57.7">1N4148</text>
<text x="78" y="59">-5V</text>
<text x="13.7" y="61.5">10uF</text>
<text x="21.8" y="62.8">AGND</text>
<text x="31.5" y="62.8">XD7660</text>
<text x="72.1" y="64.1">C4</text>
<text x="192" y="60.2">3V3</text>
<text x="204.2" y="61.5">R2</text>
<text x="210.6" y="62.8">LED2</text>
<text x="244.1" y="60.2">3V3</text>
<text x="256.3" y="61.5">R3</text>
<text x="262.6" y="62.8">LED3</text>
<text x="70.9" y="66.6">10uF</text>
<text x="204.2" y="66.6">1k</text>
<text x="256.3" y="66.6">1k</text>
<text x="66.3" y="75.5">AGND</text>
<text x="16.3" y="95.3">RF1</text>
<text x="30.2" y="95.8">SW2</text>
<text x="227.6" y="90.7">3V3</text>
<text x="44.2" y="97.1">C5</text>
<text x="51.8" y="97.1">100nF</text>
<text x="106.4" y="100.9">C6</text>
<text x="114" y="100.9">100nF</text>
<text x="144.5" y="98.3">R5</text>
<text x="192.8" y="99.6">R6</text>
<text x="242.3" y="98.3">R4</text>
<text x="242.3" y="100.9">1k</text>
<text x="276.6" y="99.6">U4.2</text>
<text x="74.7" y="104.7">R7</text>
<text x="74.7" y="107.2">510k</text>
<text x="99.3" y="102.2">+5V</text>
<text x="106.4" y="107.2">C7</text>
<text x="114" y="107.2">100nF</text>
<text x="126" y="102.2">AGND</text>
<text x="143.3" y="107.2">C8</text>
<text x="144.5" y="103.4">1k</text>
<text x="194.1" y="102.2">10k</text>
<text x="199.1" y="104.7">R8</text>
<text x="202.9" y="104.7">10k</text>
<text x="225.8" y="104.7">U4.1</text>
<text x="230.9" y="107.2">LM393</text>
<text x="15.5" y="112.3">AGND</text>
<text x="28.2" y="112.3">AGND AGND</text>
<text x="99.6" y="108.5">-5V</text>
<text x="126" y="108.5">AGND</text>
<text x="143.3" y="109.8">100nF</text>
<text x="192.8" y="112.3">R9</text>
<text x="249.2" y="111">3V3</text>
<text x="74.7" y="117.4">R10</text>
<text x="74.7" y="119.9">470k</text>
<text x="86.1" y="119.9">SW3</text>
<text x="104.6" y="118.7">-5V</text>
<text x="136.1" y="116.1">AGND</text>
<text x="147.1" y="117.4">U5.1</text>
<text x="192.8" y="114.9">20k</text>
<text x="214.4" y="114.9">R11</text>
<text x="214.4" y="117.4">510k</text>
<text x="255" y="118.7">C10</text>
<text x="268.2" y="114.9">AGND</text>
<text x="128" y="123.7">R12</text>
<text x="133.1" y="123.7">20k</text>
<text x="226.3" y="121.2">AGND</text>
<text x="255" y="121.2">100nF</text>
<text x="74.7" y="130.1">R13</text>
<text x="107.7" y="126.3">U5.2</text>
<text x="112.8" y="130.1">TL072IP</text>
<text x="188.2" y="126.3">AGND</text>
<text x="247.9" y="128.8">AGND</text>
<text x="74.7" y="132.6">20k</text>
<text x="84" y="133.9">AGND AGND</text>
<text x="104.3" y="133.9">+5V</text>
<text x="145.8" y="133.9">R14</text>
<text x="150.9" y="133.9">10k</text>
<text x="25.1" y="141.5">R15</text>
<text x="30.2" y="141.5">0</text>
<text x="17.1" y="146.6" transform="rotate(-90 17.1 146.6)">AGND</text>
<text x="40.4" y="144.1">GND</text>
<text x="63.7" y="144.1">AGND</text>
<text x="190.2" y="145.3">H1</text>
<text x="202.9" y="145.3">H2</text>
<text x="194" y="158">GND</text>
<text x="88.6" y="166.9">GND</text>
<text x="15" y="168.2">GND</text>
<text x="88.6" y="197.4">GND</text>
</g>
<g font-size="2.3" fill="#999">
<text x="51.8" y="8.2">TP1</text>
<text x="70.9" y="55.2">TP2</text>
<text x="22.9" y="94.5">TP3</text>
<text x="247.6" y="99.6">TP4</text>
<text x="22.6" y="108.5">TP5</text>
<text x="60.7" y="119.9">680pF/NC</text>
<text x="63.2" y="117.4">C9</text>
<text x="97.8" y="118.7">TP6</text>
<text x="165.1" y="118.7">TP8</text>
<text x="121.9" y="121.2">TP7</text>
<text x="145.8" y="141.5">C11</text>
<text x="152.1" y="141.5">10pF/NC</text>
<text x="208.3" y="144.1">TP9</text>
<text x="251.2" y="145.8">TP10</text>
<text x="258.8" y="145.8">TP11</text>
<text x="266.4" y="145.8">TP12</text>
<text x="274.1" y="146.1">TP13</text>
</g>
<g font-size="2.3">
<text x="211.6" y="9.9" transform="rotate(-90 211.6 9.9)">2</text>
<text x="216.7" y="9.9" transform="rotate(-90 216.7 9.9)">4</text>
<text x="17.8" y="17.3">GND</text>
<text x="18.1" y="14.8">VCC</text>
<text x="24" y="13.5">1</text>
<text x="24" y="16">2</text>
<text x="29.4" y="13.4">2</text>
<text x="42.2" y="14.7">1</text>
<text x="42.2" y="12.1">3</text>
<text x="102.6" y="13.3">GND</text>
<text x="111.5" y="16">22</text>
<text x="111.5" y="13.5">21</text>
<text x="115.8" y="17">3V3</text>
<text x="115.8" y="14.5">GND</text>
<text x="150.3" y="14.5">GND</text>
<text x="151.3" y="17">3V3</text>
<text x="157.2" y="13.5">20</text>
<text x="157.2" y="16">19</text>
<text x="163.6" y="13.3">GND</text>
<text x="211.6" y="16.3" transform="rotate(-90 211.6 16.3)">1</text>
<text x="216.7" y="16.3" transform="rotate(-90 216.7 16.3)">3</text>
<text x="258.6" y="12.4" transform="rotate(-90 258.6 12.4)">2</text>
<text x="263.7" y="12.4" transform="rotate(-90 263.7 12.4)">4</text>
<text x="19.9" y="19.8">EP</text>
<text x="19.9" y="22.4">EP</text>
<text x="24" y="18.6">3</text>
<text x="24" y="21.1">4</text>
<text x="111.5" y="23.6">25</text>
<text x="111.5" y="21.1">24</text>
<text x="111.5" y="18.6">23</text>
<text x="115.8" y="22.1">PA12</text>
<text x="115.8" y="19.6">+5V</text>
<text x="151.1" y="22.1">PB7</text>
<text x="151.3" y="19.6">+5V</text>
<text x="157.2" y="18.6">18</text>
<text x="157.2" y="21.1">17</text>
<text x="157.2" y="23.6">16</text>
<text x="258.6" y="18.8" transform="rotate(-90 258.6 18.8)">1</text>
<text x="263.7" y="18.8" transform="rotate(-90 263.7 18.8)">3</text>
<text x="111.5" y="28.7">27</text>
<text x="111.5" y="26.2">26</text>
<text x="115.8" y="29.7">PA15</text>
<text x="115.8" y="27.2">PA14</text>
<text x="115.8" y="24.7">PA13</text>
<text x="151.1" y="24.7">PB6</text>
<text x="151.1" y="27.2">PA9</text>
<text x="151.1" y="29.7">PA8</text>
<text x="157.2" y="26.2">15</text>
<text x="157.2" y="28.7">14</text>
<text x="211.6" y="29" transform="rotate(-90 211.6 29)">2</text>
<text x="216.7" y="29" transform="rotate(-90 216.7 29)">4</text>
<text x="111.5" y="31.3">28</text>
<text x="115.8" y="34.8">PA17</text>
<text x="115.8" y="32.3">PA16</text>
<text x="151.1" y="32.3">PB3</text>
<text x="151.1" y="34.8">PB2</text>
<text x="157.2" y="31.3">13</text>
<text x="157.2" y="33.8">12</text>
<text x="211.6" y="35.3" transform="rotate(-90 211.6 35.3)">1</text>
<text x="216.7" y="35.3" transform="rotate(-90 216.7 35.3)">3</text>
<text x="111.5" y="41.4">32</text>
<text x="111.5" y="36.3">30</text>
<text x="115.8" y="39.9">PB08</text>
<text x="115.8" y="37.4">PA18</text>
<text x="151.1" y="37.4">PA7</text>
<text x="151.3" y="39.9">B18</text>
<text x="157.2" y="36.3">11</text>
<text x="157.2" y="38.9">10</text>
<text x="157.2" y="41.4">9</text>
<text x="111.5" y="46.5">34</text>
<text x="115.8" y="47.5">PA22</text>
<text x="115.8" y="45">PA21</text>
<text x="115.8" y="42.4">PB09</text>
<text x="149.8" y="45">PB20</text>
<text x="149.8" y="47.5">PB24</text>
<text x="151.3" y="42.4">B19</text>
<text x="157.2" y="44">8</text>
<text x="157.2" y="46.5">7</text>
<text x="30.1" y="50.3">1</text>
<text x="30.1" y="52.9">2</text>
<text x="32.4" y="51.6">BOOST</text>
<text x="45.4" y="51.6">V+</text>
<text x="49.4" y="52.9">7</text>
<text x="49.4" y="50.3">8</text>
<text x="111.5" y="51.6">36</text>
<text x="111.5" y="49">35</text>
<text x="115.8" y="52.6">PA24</text>
<text x="115.8" y="50.1">PA23</text>
<text x="150.8" y="52.6">RST</text>
<text x="151.1" y="50.1">PA2</text>
<text x="157.2" y="49">6</text>
<text x="157.2" y="51.6">5</text>
<text x="30.1" y="55.4">3</text>
<text x="30.1" y="57.9">4</text>
<text x="32.4" y="54.1">CAP+</text>
<text x="32.4" y="56.7">GND</text>
<text x="32.4" y="59.2">CAP-</text>
<text x="41.9" y="59.2">VOUT</text>
<text x="43.3" y="54.1">OSC</text>
<text x="45.5" y="56.7">LV</text>
<text x="49.4" y="57.9">5</text>
<text x="49.4" y="55.4">6</text>
<text x="111.5" y="59.2">39</text>
<text x="111.5" y="56.7">38</text>
<text x="111.5" y="54.1">37</text>
<text x="115.8" y="57.7">PA26</text>
<text x="115.8" y="55.1">PA25</text>
<text x="149.8" y="55.1">PA31</text>
<text x="149.8" y="57.7">PA28</text>
<text x="157.2" y="54.1">4</text>
<text x="157.2" y="56.7">3</text>
<text x="157.2" y="59.2">2</text>
<text x="102.6" y="61.5">GND</text>
<text x="111.5" y="61.7">40</text>
<text x="115.8" y="62.8">GND</text>
<text x="115.8" y="60.2">PA27</text>
<text x="151.1" y="60.2">PA1</text>
<text x="151.1" y="62.8">PA0</text>
<text x="157.2" y="61.7">1</text>
<text x="211.8" y="83.1">顺时针迟滞比较器</text>
<text x="67.1" y="92">1/50衰减或直接输入采集</text>
<text x="28.2" y="98.5">2</text>
<text x="40.9" y="99.7">1</text>
<text x="40.9" y="97.2">3</text>
<text x="221.7" y="101.1">2</text>
<text x="228.9" y="97.8" transform="rotate(-90 228.9 97.8)">8</text>
<text x="221.7" y="106.2">3</text>
<text x="236.2" y="103.7">1</text>
<text x="273.8" y="107.5">5</text>
<text x="273.8" y="102.4">6</text>
<text x="288.3" y="104.9">7</text>
<text x="228.9" y="112.3" transform="rotate(-90 228.9 112.3)">4</text>
<text x="12.4" y="116.1">SW2开关2与1引脚连接时为DC直流耦合</text>
<text x="12.4" y="119.9">SW2开关2与3引脚连接时为AC交流耦合</text>
<text x="177.5" y="119.9">PA3</text>
<text x="84.3" y="123.9">1</text>
<text x="84.3" y="121.3">3</text>
<text x="97" y="122.6">2</text>
<text x="103.6" y="122.7">3</text>
<text x="110.8" y="120.9" transform="rotate(-90 110.8 120.9)">4</text>
<text x="118.1" y="125.2">1</text>
<text x="144.3" y="120.2">5</text>
<text x="144.3" y="125.2">6</text>
<text x="158.7" y="122.7">7</text>
<text x="103.6" y="127.8">2</text>
<text x="110.8" y="130.3" transform="rotate(-90 110.8 130.3)">8</text>
<text x="100.1" y="141.5">电压跟随器</text>
<text x="191.8" y="149.4">2</text>
<text x="194.2" y="148.1">2</text>
<text x="204.5" y="149.4">2</text>
<text x="206.9" y="148.1">2</text>
<text x="191.8" y="151.9">1</text>
<text x="194.2" y="150.6">1</text>
<text x="204.5" y="151.9">1</text>
<text x="206.9" y="150.6">1</text>
</g>
<g font-size="2.3" fill="#f00">
<text x="102.6" y="15.8">3V3</text>
<text x="163.6" y="15.8">3V3</text>
<text x="102.6" y="18.3">+5V</text>
<text x="163.6" y="18.3">+5V</text>
<text x="11.2" y="175.8">3V3</text>
</g>
<g font-size="2.3" fill="#00f">
<text x="195.3" y="17.1">KEY1-PB13</text>
<text x="97.5" y="23.4">KEY2-PB14</text>
<text x="97.5" y="20.9">KEY1-PB13</text>
<text x="242.3" y="19.6">KEY2-PB14</text>
<text x="102.6" y="28.5">DAC</text>
<text x="97.5" y="31">KEY3-PB15</text>
<text x="163.6" y="41.2">FREQ</text>
<text x="195.3" y="36.1">KEY3-PB15</text>
<text x="163.6" y="53.9">LED2-PC15</text>
<text x="163.6" y="56.4">LED1-PC14</text>
<text x="223.3" y="62.8">LED1-PC14</text>
<text x="275.3" y="62.8">LED2-PC15</text>
<text x="154.7" y="99.6">DAC</text>
<text x="201.9" y="102.2">ADC</text>
<text x="263.9" y="104.7">Freq</text>
<text x="177.5" y="123.7">ADC</text>
<text x="224.5" y="149.1">PWM</text>
</g>
<g font-size="2.2" fill="#00f">
<text x="102.6" y="33.6">SCL-PA529</text>
<text x="102.6" y="38.7">SDA-PA731</text>
<text x="102.6" y="41.2">CS-PB7</text>
<text x="102.6" y="46.3">DC-PB6</text>
<text x="102.6" y="43.7">RES-PB533</text>
<text x="163.6" y="46.3">PWM</text>
<text x="163.6" y="43.7">ADC</text>
<text x="97.5" y="53.9">KEYB-PB3</text>
<text x="101.3" y="51.4">BLK-PB8</text>
<text x="97.5" y="56.4">KEYA-PB4</text>
<text x="97.5" y="59">KEYD-PB9</text>
<text x="7.7" y="178.4">SCL-PA5</text>
<text x="72.1" y="178.4">KEYD-PB9</text>
<text x="100.1" y="178.4">KEYA-PB4</text>
<text x="7.3" y="180.9">SDA-PA7</text>
<text x="7.6" y="183.4">RES-PB5</text>
<text x="8.6" y="186">DC-PB6</text>
<text x="72.1" y="183.4">GND</text>
<text x="100.1" y="183.4">KEYB-PB3</text>
<text x="101.3" y="180.9">GND</text>
<text x="7.2" y="191.1">BLK-PB8</text>
<text x="9" y="188.5">CS-PB7</text>
<text x="91.8" y="189.7">EC11L1525E05</text>
<text x="29.1" y="196.1">1.8寸TFT屏模块-8Pin</text>
</g>
<g font-size="2.2" fill="#000080">
<text x="22.3" y="170.7">U3</text>
<text x="92.4" y="175.7">SW4</text>
</g>
<g font-size="1.8">
<text x="19.4" y="173.2">1</text>
<text x="19.4" y="175.8">2</text>
<text x="19.4" y="178.3">3</text>
<text x="21.8" y="174.5">GND</text>
<text x="22.3" y="177">VCC</text>
<text x="22.3" y="179.6">SCL</text>
<text x="83.8" y="178.5">D</text>
<text x="90.4" y="175.7" transform="rotate(-90 90.4 175.7)">6</text>
<text x="97.5" y="178.5">A</text>
<text x="19.4" y="180.8">4</text>
<text x="19.4" y="183.4">5</text>
<text x="19.4" y="185.9">6</text>
<text x="22.3" y="182.1">SDA</text>
<text x="22.3" y="184.6">RES</text>
<text x="83.6" y="183.6">E</text>
<text x="97.5" y="181">C</text>
<text x="97.5" y="183.6">B</text>
<text x="19.4" y="188.5">7</text>
<text x="19.4" y="191">8</text>
<text x="22.3" y="187.2">DC</text>
<text x="22.3" y="189.7">CS</text>
<text x="90.4" y="188.7" transform="rotate(-90 90.4 188.7)">7</text>
<text x="22.3" y="192.3">BL</text>
</g>
</svg>
